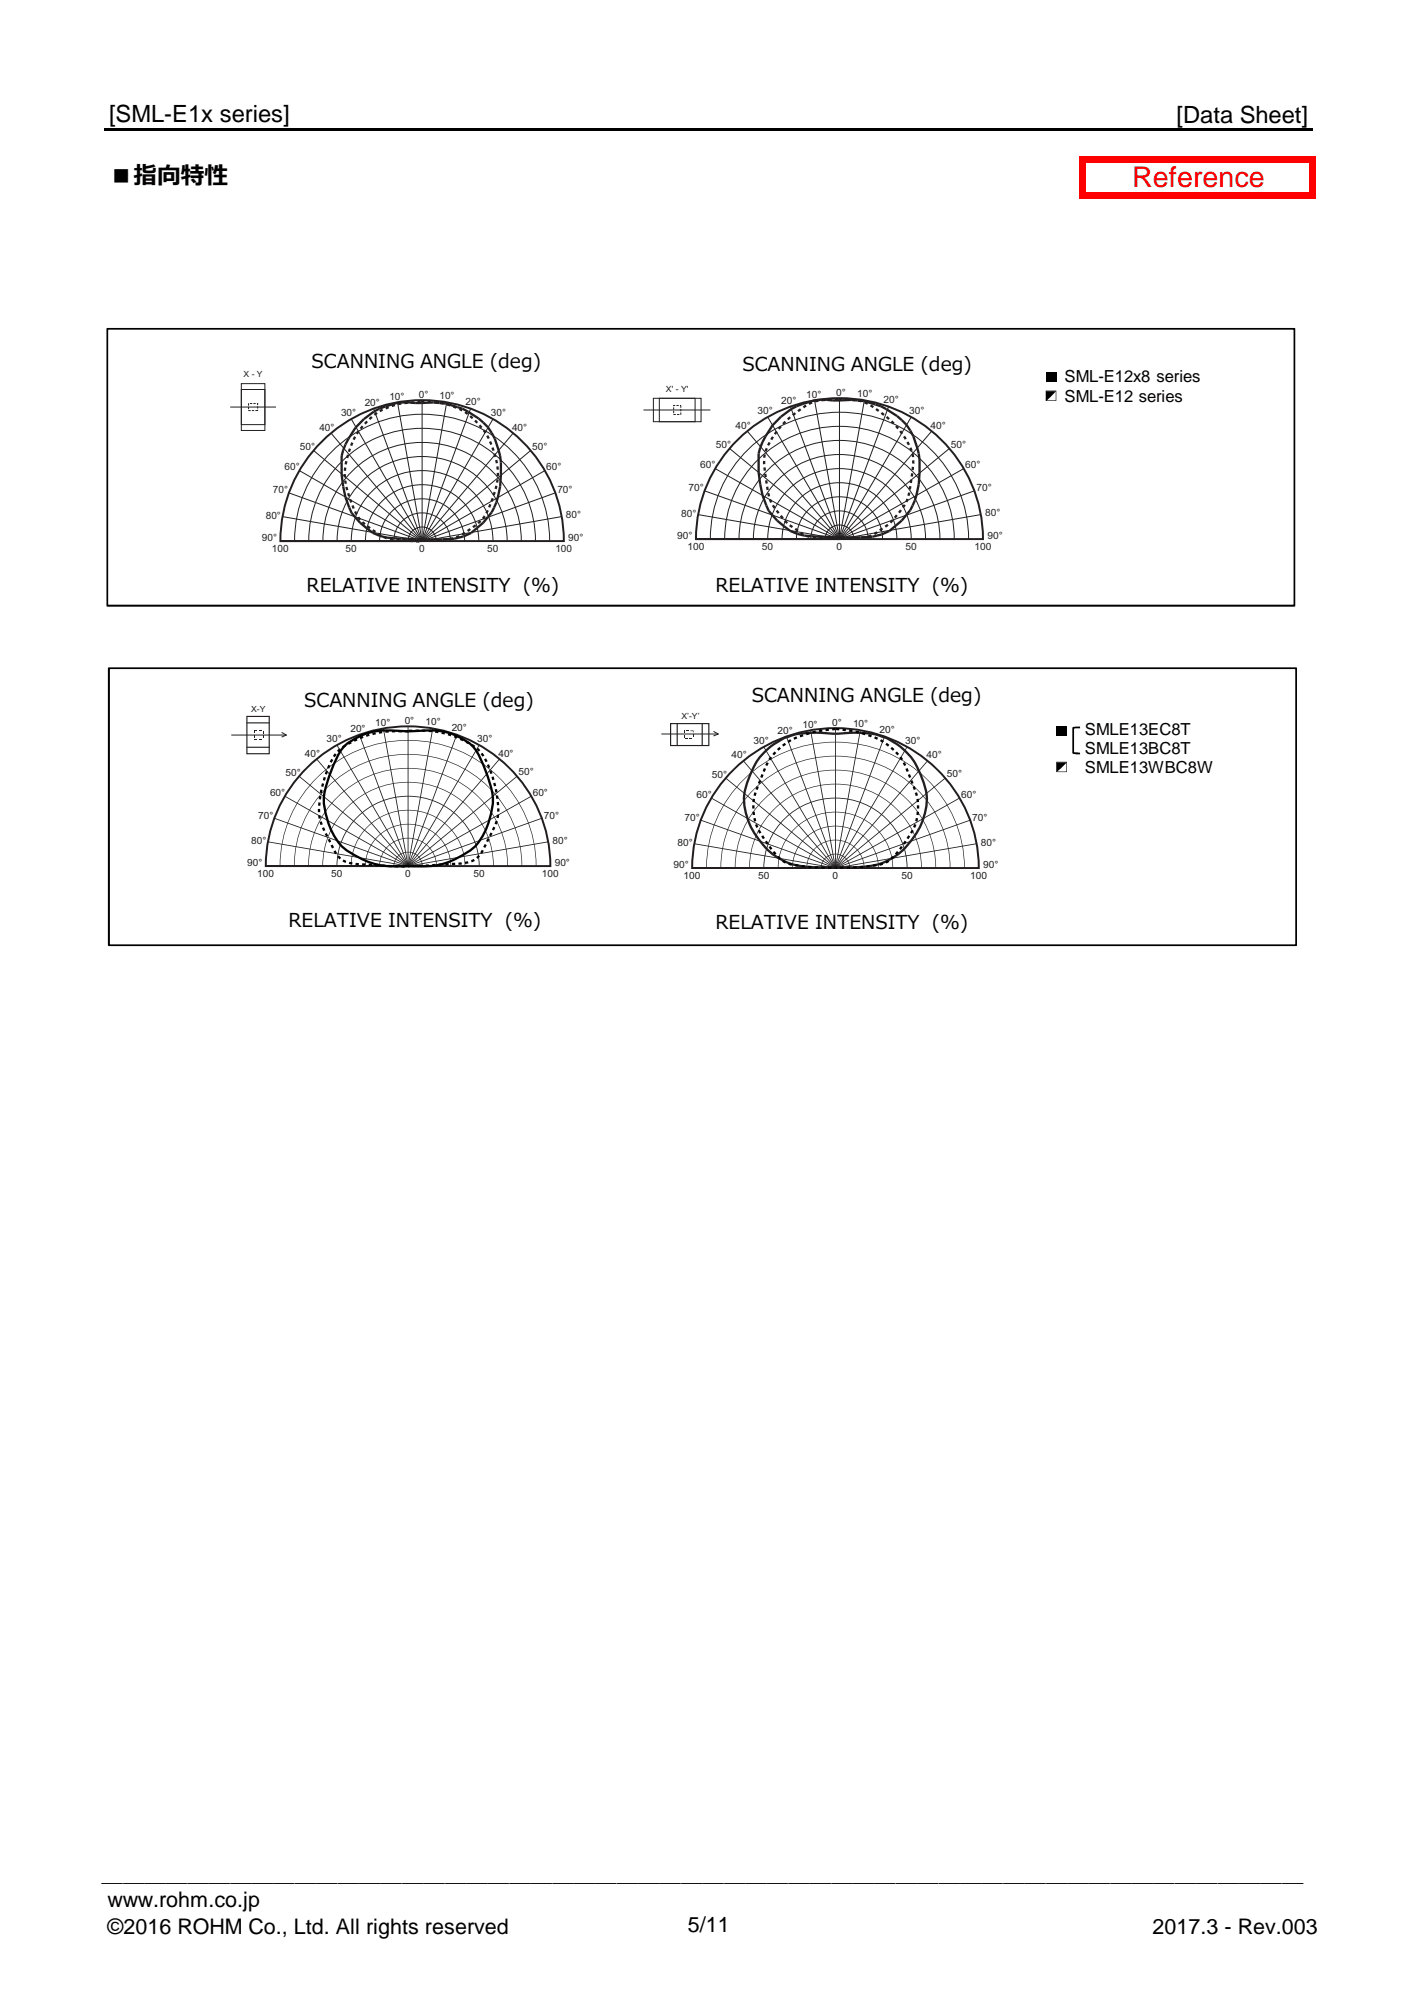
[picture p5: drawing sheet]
<svg xmlns="http://www.w3.org/2000/svg" width="210mm" height="297mm" viewBox="0 0 210 297" stroke-linecap="round" stroke-linejoin="round" font-family="sans-serif">
<g fill="#f00">
<path d="M159.6 23.2h1v6.2h-1z"/>
<path d="M193.7 24.2h1v5.2h-1z"/>
</g>
<path d="M15.5 19.2h178.7" fill="none" stroke="#000" stroke-width=".34"/>
<g fill="#f00">
<path d="M160.6 23.2h34.1v1h-34.1z"/>
<path d="M160.6 28.4h34.1v1h-34.1z"/>
</g>
<path d="M15.8 48.5h175.7l.1 .1v41l-.1 .1h-175.6l-.2-.1zM15.9 48.8l.1-.2v41l-.1-.2h175.6l-.2 .2v-41l.2 .2z" fill="#000"/>
<g fill="#fff">
<path d="M43.3 51.1h39.5v4.3h-39.5z" fill-rule="evenodd"/>
<path d="M106.7 51.5h40.2v4.4h-40.2z" fill-rule="evenodd"/>
<path d="M44.2 84h39.7v4.7h-39.7z" fill-rule="evenodd"/>
<path d="M104.6 84h39.7v4.7h-39.7z" fill-rule="evenodd"/>
</g>
<path d="M16 98.8l175.7-.1 .2 .1v41l-.2 .2h-175.6l-.1-.2zM16.1 99l.2-.2v41l-.2-.1h175.6l-.1 .1v-41l.1 .2z" fill="#000"/>
<g fill="#fff">
<path d="M42.2 101.1h39.5v4.4h-39.5z" fill-rule="evenodd"/>
<path d="M108.1 100.5h40.2v4.2h-40.2z" fill-rule="evenodd"/>
<path d="M41.6 133.6h39.5v4.7h-39.5z" fill-rule="evenodd"/>
<path d="M104.6 133.9h39.7v4.7h-39.7z" fill-rule="evenodd"/>
</g>
<path d="M47 65.9a21 21 0 0 1 23-5.3 21 21 0 0 1 13.4 19.4h-41.9a20.7 20.7 0 0 1 5.5-14.1z" fill="#fff"/>
<path d="M47 65.9a21 21 0 0 1 23-5.3 21 21 0 0 1 13.4 19.4h-41.9a20.7 20.7 0 0 1 5.5-14.1zM41.5 80h20.9" fill="none" stroke="#231f20" stroke-width=".29"/>
<g fill="none" stroke="#231f20" stroke-width=".15">
<path d="M58.8 59.5l3.6 20.5M62.4 59.2v20.8M66.1 59.5l-3.7 20.5M41.8 76.4l20.6 3.6M42.7 72.9l19.7 7.1M44.3 69.6l18.1 10.4M46.4 66.6l16 13.4M49 64.1l13.4 15.9M52 62l10.4 18M55.3 60.5l7.1 19.5M69.6 60.5l-7.2 19.5M72.9 62l-10.5 18"/>
<path d="M75.9 64.1l-13.5 15.9M78.5 66.6l-16.1 13.4M80.6 69.6l-18.2 10.4M82.1 72.9l-19.7 7.1M83.1 76.4l-20.7 3.6M43.6 80a18.9 18.9 0 0 1 18.8-18.7 18.9 18.9 0 0 1 18.9 18.7M45.7 80a16.8 16.8 0 0 1 16.7-16.6 16.8 16.8 0 0 1 16.8 16.6M47.8 80a14.7 14.7 0 0 1 14.6-14.6 14.7 14.7 0 0 1 14.7 14.6M49.9 80a12.6 12.6 0 0 1 12.5-12.5 12.6 12.6 0 0 1 12.6 12.5M52 80a10.5 10.5 0 0 1 10.4-10.4 10.5 10.5 0 0 1 10.5 10.4M54.1 80a8.4 8.4 0 0 1 8.3-8.3 8.4 8.4 0 0 1 8.4 8.3M56.2 80a6.3 6.3 0 0 1 6.2-6.2 6.3 6.3 0 0 1 6.3 6.2"/>
<path d="M58.2 80a4.2 4.2 0 0 1 4.2-4.1 4.2 4.2 0 0 1 4.2 4.1M60.3 80a2.1 2.1 0 0 1 2.1-2 2.1 2.1 0 0 1 2.1 2"/>
</g>
<path d="M35.7 56.8h3.5v6.9h-3.5z" fill="#fff"/>
<path d="M35.7 56.8h3.5v6.9h-3.5zM35.7 57.6h3.5v5.2h-3.5zM34.1 60.2h6.7" fill="none" stroke="#231f20" stroke-width=".15"/>
<path d="M36.8 59.7h1.3v1h-1.3z" fill="none" stroke="#231f20" stroke-width=".15" stroke-dasharray=".3 .2" stroke-linecap="butt"/>
<path d="M53.8 62a9.8 9.8 0 0 1 7.6-2.4h.9a11.1 11.1 0 0 1 9.9 3.6 10.9 10.9 0 0 1 1.9 7.1 9.3 9.3 0 0 1-5.6 9.1l-1.3 .3-1.7 .1-5.2-.1a16.6 16.6 0 0 1-4.1-.4 9.6 9.6 0 0 1-3.6-2.7l-.6-.7a15.3 15.3 0 0 1-1.5-8.5 10.5 10.5 0 0 1 3.3-5.4z" fill="none" stroke="#231f20" stroke-width=".34"/>
<path d="M62.2 59.4a12 12 0 0 0-6.3 1.6 11.3 11.3 0 0 0-4.8 10.3 17 17 0 0 0 2 5.3 14.2 14.2 0 0 0 4.1 3l1.4 .3 3.7 .2M62.3 59.4a12.3 12.3 0 0 1 6.4 1.5 11.3 11.3 0 0 1 4.9 10.4 17 17 0 0 1-2 5.2 14.4 14.4 0 0 1-4.2 3l-1.4 .3-3.8 .2" fill="none" stroke="#231f20" stroke-width=".34" stroke-dasharray=".5 .5" stroke-linecap="butt"/>
<path d="M96.7 58.9h7v3.5h-7z" fill="#fff"/>
<path d="M96.7 58.9h7v3.5h-7zM97.5 58.9h5.3v3.5h-5.3zM95.2 60.6h9.9" fill="none" stroke="#231f20" stroke-width=".15"/>
<path d="M108.6 65.6a21.3 21.3 0 0 1 36.5 10.6l.2 1.7 .1 1.8h-42.4a20.6 20.6 0 0 1 5.6-14.1z" fill="#fff"/>
<path d="M102.9 79.7h21.3M108.6 65.6a21.3 21.3 0 0 1 36.5 10.6l.2 1.7 .1 1.8h-42.5a20.6 20.6 0 0 1 5.7-14.1z" fill="none" stroke="#231f20" stroke-width=".29"/>
<g fill="none" stroke="#231f20" stroke-width=".15">
<path d="M120.5 59.2l3.7 20.5M124.2 58.9v20.8M127.9 59.2l-3.7 20.5M103.3 76.1l20.9 3.6M104.2 72.6l20 7.1M105.1 79.7a19.1 19.1 0 0 1 30.1-15.3 18.7 18.7 0 0 1 8.1 15.3M105.8 69.3l18.4 10.4M107.2 79.7a17 17 0 0 1 11.7-15.8 17 17 0 0 1 18.8 5.8 16.4 16.4 0 0 1 3.5 10M107.9 66.3l16.3 13.4M109.3 79.7a14.9 14.9 0 0 1 14.9-14.5 14.9 14.9 0 0 1 14.8 14.5M110.5 63.8l13.7 15.9M111.4 79.7a12.7 12.7 0 0 1 12.8-12.5 12.7 12.7 0 0 1 12.7 12.5"/>
<path d="M113.6 79.7a10.6 10.6 0 0 1 10.6-10.4 10.6 10.6 0 0 1 10.6 10.4M113.6 61.7l10.6 18M115.7 79.7a8.5 8.5 0 0 1 8.5-8.3 8.5 8.5 0 0 1 8.5 8.3M116.9 60.2l7.3 19.5M117.8 79.7a6.4 6.4 0 0 1 6.4-6.2 6.4 6.4 0 0 1 6.3 6.2M119.9 79.7a4.2 4.2 0 0 1 4.3-4.1 4.2 4.2 0 0 1 4.2 4.1M122.1 79.7a2.12 2.12 0 0 1 2.1-2 2.12 2.12 0 0 1 2.1 2M131.4 60.2l-7.2 19.5M134.8 61.7l-10.6 18M137.8 63.8l-13.6 15.9M140.4 66.3l-16.2 13.4M142.6 69.3l-18.4 10.4"/>
<path d="M144.1 72.6l-19.9 7.1M145.1 76.1l-20.9 3.6"/>
</g>
<path d="M99.6 60h1.1v1.3h-1.1z" fill="none" stroke="#231f20" stroke-width=".15" stroke-dasharray=".3 .2" stroke-linecap="butt"/>
<path d="M115.5 61.6a9.9 9.9 0 0 1 7.7-2.4h.9a11.3 11.3 0 0 1 10 3.6 10.9 10.9 0 0 1 1.9 7.1 9.3 9.3 0 0 1-5.6 9.2l-1.4 .3-1.7 .1-5.2-.1a16.9 16.9 0 0 1-4.2-.4 8.8 8.8 0 0 1-5.5-7.4l-.2-1.7v-2.8a10.6 10.6 0 0 1 3.3-5.5z" fill="none" stroke="#231f20" stroke-width=".34"/>
<path d="M124 59.1h-1a6.9 6.9 0 0 0-5.3 2 12.5 12.5 0 0 0-4.6 6.1 18.1 18.1 0 0 0 .4 5.3 7 7 0 0 0 2.3 4.1 11 11 0 0 0 3.9 2.8l4.4 .3M124 59.1h1a7.1 7.1 0 0 1 5.4 2 12.5 12.5 0 0 1 4.6 6.1 17.9 17.9 0 0 1-.4 5.3 7 7 0 0 1-2.3 4.1 11.1 11.1 0 0 1-4 2.8l-4.4 .3" fill="none" stroke="#231f20" stroke-width=".34" stroke-dasharray=".5 .5" stroke-linecap="butt"/>
<path d="M153.7 53.1h28.3v7.2h-28.3z" fill-rule="evenodd" fill="#fff"/>
<g fill="#000">
<path d="M154.7 57.9h1.5l-1.5 1.5z" fill-rule="evenodd"/>
<path d="M154.9 55h1.4v1.4h-1.4z" fill-rule="evenodd"/>
</g>
<path d="M154.7 57.8h1.5v1.5h-1.5zM154.7 57.9l.1 1.4 1.4-.1v-1.4z" fill="#000"/>
<path d="M36.5 106h3.3v5.5h-3.3z" fill-rule="evenodd" fill="#fff"/>
<path d="M36.5 106h3.3v5.5h-3.3z" fill="none" stroke="#231f20" stroke-width=".17"/>
<path d="M44.9 114.1a21.2 21.2 0 0 1 36.2 10.5l.2 1.7 .1 1.8h-42.1a20.4 20.4 0 0 1 5.6-14z" fill="#fff"/>
<g fill="#211d1e">
<path d="M44.8 114a21.3 21.3 0 0 1 36.4 10.6l.3 1.7 .1 1.8h-.2v-.1v.1h-.1a20.9 20.9 0 0 0-31.8-17.5 20.5 20.5 0 0 0-10 17.5h-.2v-.1h42.1l.2 .3h-42.4a20.5 20.5 0 0 1 5.6-14.3z"/>
<path d="M58.8 126.6a2.16 2.16 0 0 1 2.4-.4 2.16 2.16 0 0 1 1.3 1.9h-.1a2.06 2.06 0 0 0-2-2 2.06 2.06 0 0 0-2.1 2h-.1l.1-.5z"/>
<path d="M57.1 125.4a4.3 4.3 0 0 1 4.7-1.2 4.3 4.3 0 0 1 2.8 3.9h-.1a4.2 4.2 0 0 0-4.1-4.1 4.2 4.2 0 0 0-4.2 4.1h-.1a4.1 4.1 0 0 1 1-2.7z"/>
<path d="M55.9 123.7a6.4 6.4 0 0 1 6.9-1.4 6.4 6.4 0 0 1 3.9 5.8h-.1a6.3 6.3 0 0 0-6.2-6.1 6.3 6.3 0 0 0-6.3 6.1h-.1a6.2 6.2 0 0 1 1.9-4.4z"/>
<path d="M54.4 122.2a8.5 8.5 0 0 1 9.1-1.8 8.5 8.5 0 0 1 5.3 7.7h-.1a8.4 8.4 0 0 0-8.3-8.2 8.4 8.4 0 0 0-8.4 8.2h-.1a8.2 8.2 0 0 1 2.5-5.9z"/>
<path d="M52.4 121.2a10.6 10.6 0 0 1 11.7-2.8 10.6 10.6 0 0 1 6.9 9.7h-.2a10.5 10.5 0 0 0-10.4-10.3 10.5 10.5 0 0 0-10.5 10.3h-.1a10.3 10.3 0 0 1 2.6-6.9z"/>
<path d="M51 119.8a12.7 12.7 0 0 1 13.8-3.3 12.7 12.7 0 0 1 8.2 11.6h-.1a12.6 12.6 0 0 0-12.5-12.3 12.6 12.6 0 0 0-12.6 12.3h-.1a12.3 12.3 0 0 1 3.3-8.3z"/>
<path d="M49.9 117.9a14.8 14.8 0 0 1 16-3.2 14.8 14.8 0 0 1 9.2 13.4h-.1a14.7 14.7 0 0 0-12.1-14.2 14.7 14.7 0 0 0-16.3 9.1 14.2 14.2 0 0 0-.9 5.1h-.1a14.3 14.3 0 0 1 4.3-10.2z"/>
<path d="M47.9 116.9a16.9 16.9 0 0 1 18.5-4.3 16.9 16.9 0 0 1 10.8 15.5 16.8 16.8 0 0 0-10.5-15.3 16.8 16.8 0 0 0-18.2 3.7 16.3 16.3 0 0 0-4.9 11.6h-.1a16.4 16.4 0 0 1 4.4-11.2z"/>
<path d="M46.9 114.9a19.1 19.1 0 0 1 19.8-4.4 19.1 19.1 0 0 1 12.6 15.9l.1 1.7h-.1a18.9 18.9 0 0 0-11.3-17 18.9 18.9 0 0 0-20.1 3.1 18.4 18.4 0 0 0-6.4 13.9h-.1a18.4 18.4 0 0 1 5.5-13.2z"/>
</g>
<path d="M39.3 128.1h21.1" fill="none" stroke="#211d1e" stroke-width=".29"/>
<g fill="#211d1e">
<path d="M39.6 124.5l20.8 3.6v.1l-20.8-3.6z"/>
<path d="M40.6 121l19.8 7.1-.1 .1-19.7-7.1z"/>
<path d="M42.2 117.7l18.2 10.4-.1 .1-18.2-10.4z"/>
<path d="M44.3 114.8l16.1 13.3-.1 .1-16.1-13.3z"/>
<path d="M46.8 112.3l.1-.1 13.5 15.9-.1 .1z"/>
<path d="M49.8 110.2h.1l10.5 17.9-.1 .1z"/>
<path d="M53.1 108.7h.1l7.2 19.4h-.1z"/>
<path d="M56.6 107.8h.2l3.6 20.3h-.1z"/>
</g>
<path d="M60.4 107.4v20.7" fill="none" stroke="#211d1e" stroke-width=".15"/>
<g fill="#211d1e">
<path d="M64 107.8h.1l-3.7 20.3h-.1z"/>
<path d="M67.5 108.7h.1l-7.2 19.4h-.1z"/>
<path d="M70.8 110.2h.1l-10.5 18-.1-.1z"/>
<path d="M73.8 112.2l.1 .1-13.5 15.9-.1-.1z"/>
<path d="M60.3 128.1l16.1-13.3 .1 .1-16.1 13.3z"/>
<path d="M60.3 128.1l18.3-10.4v.1l-18.2 10.4z"/>
<path d="M60.3 128.1l19.8-7.1 .1 .1-19.8 7.1z"/>
<path d="M60.4 128.1l20.7-3.6v.1l-20.7 3.6z"/>
</g>
<path d="M34.3 108.7h8.1M41.7 108.4l.7 .3-.7 .3" fill="none" stroke="#231f20" stroke-width=".15"/>
<g fill="#231f20">
<path d="M37.6 108.1v.4z"/>
<path d="M37.6 108.7v.4z"/>
<path d="M37.6 109.3h.4v.1h-.4z"/>
<path d="M38.3 109.3h.4v.1h-.4z"/>
<path d="M38.9 108.8h.1v.4h-.1z"/>
<path d="M38.9 108.2h.1v.4h-.1z"/>
<path d="M38.3 108.1h.4v.1h-.4z"/>
<path d="M37.6 108.1h.4v.1h-.4z"/>
</g>
<path d="M36.5 106.9h3.3M36.5 110.5h3.3" fill="none" stroke="#231f20" stroke-width=".17"/>
<path d="M60.4 128.1a13.7 13.7 0 0 0 6.7-.9 8.9 8.9 0 0 0 4.1-3.2 12.2 12.2 0 0 0 1.7-6.1 19.6 19.6 0 0 0-2.8-7.4 9.4 9.4 0 0 0-8-2.4l-1.6 .1a16.9 16.9 0 0 0-6.3 .3 7.9 7.9 0 0 0-3.9 2.6 21.6 21.6 0 0 0-2.4 6.8 11 11 0 0 0 2.8 7.4 12.4 12.4 0 0 0 9.4 2.8h.5" fill="none" stroke="#030303" stroke-width=".34"/>
<path d="M60.4 108.2a14.8 14.8 0 0 0-9.8 2.4 8.7 8.7 0 0 0-2.6 4.6 15.4 15.4 0 0 0-.7 5.6 19.1 19.1 0 0 0 1.8 4.3 3.7 3.7 0 0 0 3.6 2.7l7.7 .4M60.5 108.1a14.8 14.8 0 0 1 9.8 2.4 8.7 8.7 0 0 1 2.6 4.7 15.4 15.4 0 0 1 .7 5.5 19.1 19.1 0 0 1-1.8 4.3 3.7 3.7 0 0 1-3.6 2.7l-7.7 .4" fill="none" stroke="#030303" stroke-width=".34" stroke-dasharray=".5 .5" stroke-linecap="butt"/>
<path d="M108 114.4a21.4 21.4 0 0 1 36.1 8.8l.4 1.7 .2 1.7 .1 1.8h-42.4a20.3 20.3 0 0 1 5.6-14z" fill="#fff"/>
<g fill="#211d1e">
<path d="M107.9 114.3a21.5 21.5 0 0 1 36.3 8.8l.4 1.8 .3 1.7v1.8h-.1v-.1v.1h-.2a21 21 0 0 0-27.4-19.6 20.6 20.6 0 0 0-14.7 19.6h-.1v-.1h42.4l.1 .2h-42.7a20.5 20.5 0 0 1 5.7-14.2z"/>
<path d="M122.1 126.9a2.18 2.18 0 0 1 2.3-.5 2.18 2.18 0 0 1 1.4 2h-.1a2.07 2.07 0 0 0-2.1-2 2.07 2.07 0 0 0-2.1 2h-.1l.1-.6z"/>
<path d="M120.3 125.7a4.3 4.3 0 0 1 4.7-1.2 4.3 4.3 0 0 1 2.9 3.9h-.1a4.2 4.2 0 0 0-4.2-4.1 4.2 4.2 0 0 0-4.2 4.1h-.1a4.1 4.1 0 0 1 1-2.7z"/>
<path d="M119.1 124a6.4 6.4 0 0 1 6.9-1.4 6.4 6.4 0 0 1 4 5.8h-.1a6.3 6.3 0 0 0-6.3-6.2 6.3 6.3 0 0 0-6.3 6.2h-.1a6.2 6.2 0 0 1 1.9-4.4z"/>
<path d="M117.6 122.5a8.6 8.6 0 0 1 9.2-1.8 8.6 8.6 0 0 1 5.3 7.7h-.1a8.4 8.4 0 0 0-8.4-8.2 8.4 8.4 0 0 0-8.4 8.2h-.1a8.2 8.2 0 0 1 2.5-5.9z"/>
<path d="M115.6 121.5a10.7 10.7 0 0 1 11.7-2.9 10.7 10.7 0 0 1 6.9 9.8h-.1a10.5 10.5 0 0 0-10.5-10.3 10.5 10.5 0 0 0-10.6 10.3h-.1a10.2 10.2 0 0 1 2.7-6.9z"/>
<path d="M114.1 120.1a12.8 12.8 0 0 1 13.3-3.6 12.8 12.8 0 0 1 8.9 10.5l.1 1.4h-.1a12.7 12.7 0 0 0-8.4-11.6 12.7 12.7 0 0 0-13.9 3.6 12.2 12.2 0 0 0-3.1 8h-.1a12.2 12.2 0 0 1 3.3-8.3z"/>
<path d="M113.1 118.1a15 15 0 0 1 15.4-3.4 15 15 0 0 1 9.9 12.2l.1 1.5h-.1a14.8 14.8 0 0 0-23.7-11.5 14.3 14.3 0 0 0-5.9 11.5h-.1a14.3 14.3 0 0 1 4.4-10.3z"/>
<path d="M111 117.2a17.1 17.1 0 0 1 29.3 8.1l.2 1.5 .1 1.6h-.1a16.9 16.9 0 0 0-23.5-15.2 16.5 16.5 0 0 0-10.3 15.2h-.1a16.3 16.3 0 0 1 4.4-11.2z"/>
<path d="M110.1 115.2a19.3 19.3 0 0 1 31.9 8.2l.4 1.6 .2 1.7 .1 1.7h-.1a19 19 0 0 0-25.3-17.5 18.6 18.6 0 0 0-12.7 17.5h-.1a18.4 18.4 0 0 1 5.6-13.2z"/>
</g>
<path d="M102.4 128.4h21.2" fill="none" stroke="#211d1e" stroke-width=".29"/>
<g fill="#211d1e">
<path d="M102.7 124.8l20.9 3.5v.2l-20.9-3.6z"/>
<path d="M103.7 121.3l19.9 7v.2l-20-7.1z"/>
<path d="M105.3 118l18.3 10.4v.1l-18.4-10.4z"/>
<path d="M107.4 115.1l16.2 13.3-.1 .1-16.2-13.4z"/>
<path d="M109.9 112.6l.1-.1 13.6 15.9h-.1z"/>
<path d="M112.9 110.5h.1l10.6 17.9h-.1z"/>
<path d="M116.3 109l.1-.1 7.2 19.5h-.1z"/>
<path d="M119.8 108h.2l3.6 20.4h-.1z"/>
</g>
<path d="M123.6 107.7v20.7" fill="none" stroke="#211d1e" stroke-width=".15"/>
<g fill="#211d1e">
<path d="M127.2 108h.1l-3.7 20.4h-.1z"/>
<path d="M130.8 108.9l.1 .1-7.3 19.4h-.1z"/>
<path d="M134.1 110.5h.1l-10.6 17.9h-.1z"/>
<path d="M137.2 112.5l.1 .1-13.7 15.8h-.1z"/>
<path d="M123.5 128.4l16.3-13.3 .1 .1-16.3 13.3z"/>
<path d="M123.6 128.4l18.3-10.4 .1 .1-18.4 10.4z"/>
<path d="M123.6 128.3l19.9-7v.1l-19.9 7.1z"/>
<path d="M123.6 128.3l20.8-3.6 .1 .2-20.9 3.6z"/>
</g>
<path d="M99.2 107h5.7v3.3h-5.7z" fill-rule="evenodd" fill="#fff"/>
<path d="M99.2 107h5.7v3.3h-5.7z" fill="none" stroke="#231f20" stroke-width=".17"/>
<path d="M101.2 108.1h1.3v1.1h-1.3z" fill-rule="evenodd" fill="#fff"/>
<g fill="#231f20">
<path d="M102.1 108.1h.5v.2h-.1v-.2v.1h-.4z"/>
<path d="M101.5 108.1h.3v.1h-.3z"/>
<path d="M101.2 108.1h.1v.3h-.1z"/>
<path d="M101.2 108.7h.1v.4h-.1z"/>
<path d="M101.4 109.2h.3v.1h-.3z"/>
<path d="M102 109.2h.4v.1h-.4z"/>
<path d="M102.5 108.6h.1v.4h-.1z"/>
</g>
<path d="M97.9 108.6h8.3M105.6 108.2l.6 .4-.6 .3" fill="none" stroke="#231f20" stroke-width=".15"/>
<path d="M100.2 107v3.3M103.9 107v3.3" fill="none" stroke="#231f20" stroke-width=".17"/>
<path d="M123.5 108.5h-.3a14.8 14.8 0 0 0-7.2 .7 10 10 0 0 0-5.4 6.3 8.5 8.5 0 0 0 1.1 8 9.9 9.9 0 0 0 9.3 4.8h2.3M123.6 108.5h.3a14.8 14.8 0 0 1 7.2 .7 10 10 0 0 1 5.4 6.3 8.5 8.5 0 0 1-1.1 8 9.9 9.9 0 0 1-9.3 4.8h-2.2" fill="none" stroke="#231f20" stroke-width=".34"/>
<path d="M123.6 107.8a15.9 15.9 0 0 0-7.4 2.2 8.6 8.6 0 0 0-3.6 5 9.3 9.3 0 0 0-1.1 5.2 8.3 8.3 0 0 0 2.1 4.7 6.3 6.3 0 0 0 3.4 3l3 .4 3.6 .1M123.7 107.8a15.9 15.9 0 0 1 7.4 2.2 8.6 8.6 0 0 1 3.5 5 10.5 10.5 0 0 1 1.2 4.7 8.2 8.2 0 0 1-2.2 5.2 6.3 6.3 0 0 1-3.4 3l-2.9 .4-3.6 .1" fill="none" stroke="#030303" stroke-width=".34" stroke-dasharray=".5 .5" stroke-linecap="butt"/>
<path d="M155.1 105.6h31.6v9.6h-31.6z" fill-rule="evenodd" fill="#fff"/>
<g fill="#000">
<path d="M156.3 107.4h1.5v1.4h-1.5z" fill-rule="evenodd"/>
<path d="M156.3 112.8h1.5l-1.5 1.4z" fill-rule="evenodd"/>
</g>
<g fill="#000">
<path d="M158.7 107.6l1.1-.1v.2l-1 .1 .1-.1v3.7l-.1-.1h1v.3l-1-.1-.2-.1z"/>
<path d="M156.3 112.7h1.5v1.5h-1.5zM156.3 112.8v1.4l1.5-.1-.1-1.4z"/>
</g>
<text font-size="4.2" fill="#f00" x="167.5" y="27.6">Reference</text>
<g font-size="3.5">
<text x="16.1" y="18">[SML-E1x series]</text>
<text x="174" y="18.2">[Data Sheet]</text>
<text x="16.2" y="27.2">■指向特性</text>
</g>
<g font-size="3.2">
<text x="15" y="278.2">＿＿＿＿＿＿＿＿＿＿＿＿＿＿＿＿＿＿＿＿＿＿＿＿＿＿＿＿＿＿＿＿＿＿＿＿＿＿＿＿＿＿＿＿＿＿＿＿＿＿＿＿＿＿＿＿</text>
<text x="15.9" y="282.2">www.rohm.co.jp</text>
<text x="15.9" y="286.1">©2016 ROHM Co., Ltd. All rights reserved</text>
<text x="101.7" y="285.7">5/11</text>
<text x="170.5" y="286.1">2017.3 - Rev.003</text>
</g>
<g font-size="2.8">
<text x="46.1" y="54.5">SCANNING ANGLE (deg)</text>
<text x="109.8" y="54.9">SCANNING ANGLE (deg)</text>
<text x="45.3" y="87.5">RELATIVE INTENSITY (%)</text>
<text x="105.8" y="87.5">RELATIVE INTENSITY (%)</text>
<text x="45" y="104.5">SCANNING ANGLE (deg)</text>
<text x="111.2" y="103.8">SCANNING ANGLE (deg)</text>
<text x="42.7" y="137.2">RELATIVE INTENSITY (%)</text>
<text x="105.8" y="137.5">RELATIVE INTENSITY (%)</text>
</g>
<g font-size="2.5">
<text x="157.5" y="56.6">SML-E12x8 series</text>
<text x="157.5" y="59.4">SML-E12 series</text>
<text x="160.5" y="108.7">SMLE13EC8T</text>
<text x="160.5" y="111.5">SMLE13BC8T</text>
<text x="160.5" y="114.4">SMLE13WBC8W</text>
</g>
<g font-size="1.5" fill="#231f20">
<text x="53.9" y="60">20°</text>
<text x="57.6" y="59.1">10°</text>
<text x="61.9" y="58.8">0°</text>
<text x="65" y="59.1">10°</text>
<text x="68.9" y="59.9">20°</text>
<text x="115.6" y="59.7">20°</text>
<text x="119.3" y="58.8">10°</text>
<text x="123.7" y="58.5">0°</text>
<text x="126.8" y="58.8">10°</text>
<text x="130.7" y="59.6">20°</text>
<text x="47.2" y="63.7">40°</text>
<text x="50.4" y="61.5">30°</text>
<text x="72.6" y="61.5">30°</text>
<text x="75.7" y="63.7">40°</text>
<text x="108.8" y="63.4">40°</text>
<text x="112" y="61.2">30°</text>
<text x="134.5" y="61.2">30°</text>
<text x="137.7" y="63.4">40°</text>
<text x="42.1" y="69.6">60°</text>
<text x="44.4" y="66.6">50°</text>
<text x="78.7" y="66.5">50°</text>
<text x="80.8" y="69.6">60°</text>
<text x="103.6" y="69.3">60°</text>
<text x="105.9" y="66.3">50°</text>
<text x="140.7" y="66.2">50°</text>
<text x="142.8" y="69.3">60°</text>
<text x="39.3" y="76.7">80°</text>
<text x="40.4" y="73">70°</text>
<text x="82.5" y="73">70°</text>
<text x="83.7" y="76.7">80°</text>
<text x="100.8" y="76.4">80°</text>
<text x="101.8" y="72.7">70°</text>
<text x="144.4" y="72.7">70°</text>
<text x="145.7" y="76.4">80°</text>
<text x="38.7" y="80.1">90°</text>
<text x="40.2" y="81.7">100</text>
<text x="51.1" y="81.7">50</text>
<text x="62" y="81.7">0</text>
<text x="72.1" y="81.7">50</text>
<text x="82.2" y="81.7">100</text>
<text x="84.1" y="80.1">90°</text>
<text x="100.2" y="79.8">90°</text>
<text x="101.7" y="81.4">100</text>
<text x="112.7" y="81.4">50</text>
<text x="123.7" y="81.4">0</text>
<text x="133.9" y="81.4">50</text>
<text x="144.1" y="81.4">100</text>
<text x="146.1" y="79.8">90°</text>
</g>
<g font-size="1.5" fill="#211d1e">
<text x="55.5" y="107.4">10°</text>
<text x="59.9" y="107.1">0°</text>
<text x="62.9" y="107.3">10°</text>
<text x="118.7" y="107.6">10°</text>
<text x="123.1" y="107.3">0°</text>
<text x="126.2" y="107.6">10°</text>
<text x="45.1" y="111.9">40°</text>
<text x="48.3" y="109.8">30°</text>
<text x="51.8" y="108.2">20°</text>
<text x="66.8" y="108.1">20°</text>
<text x="70.6" y="109.8">30°</text>
<text x="73.7" y="111.9">40°</text>
<text x="108.2" y="112.2">40°</text>
<text x="111.5" y="110">30°</text>
<text x="115" y="108.5">20°</text>
<text x="130.1" y="108.4">20°</text>
<text x="133.9" y="110">30°</text>
<text x="137" y="112.2">40°</text>
<text x="39.9" y="117.8">60°</text>
<text x="42.2" y="114.7">50°</text>
<text x="76.7" y="114.7">50°</text>
<text x="78.8" y="117.7">60°</text>
<text x="103" y="118">60°</text>
<text x="105.3" y="115">50°</text>
<text x="140.1" y="115">50°</text>
<text x="142.2" y="118">60°</text>
<text x="37.1" y="124.8">80°</text>
<text x="38.2" y="121.1">70°</text>
<text x="80.5" y="121.1">70°</text>
<text x="81.7" y="124.8">80°</text>
<text x="100.2" y="125.1">80°</text>
<text x="101.3" y="121.4">70°</text>
<text x="143.8" y="121.4">70°</text>
<text x="145.1" y="125.1">80°</text>
<text x="36.6" y="128.1">90°</text>
<text x="38.1" y="129.8">100</text>
<text x="49" y="129.8">50</text>
<text x="59.9" y="129.8">0</text>
<text x="70" y="129.8">50</text>
<text x="80.2" y="129.8">100</text>
<text x="82.1" y="128.1">90°</text>
<text x="99.6" y="128.4">90°</text>
<text x="101.1" y="130.1">100</text>
<text x="112.1" y="130.1">50</text>
<text x="123.2" y="130.1">0</text>
<text x="133.3" y="130.1">50</text>
<text x="143.5" y="130.1">100</text>
<text x="145.4" y="128.4">90°</text>
</g>
<g font-size="1.3" fill="#231f20">
<text x="36" y="55.8">X - Y</text>
<text x="98.5" y="58">X' - Y'</text>
</g>
<g font-size="1.3" fill="#211d1e">
<text x="37.1" y="105.3">X-Y</text>
<text x="100.8" y="106.3">X’-Y’</text>
</g>
</svg>
